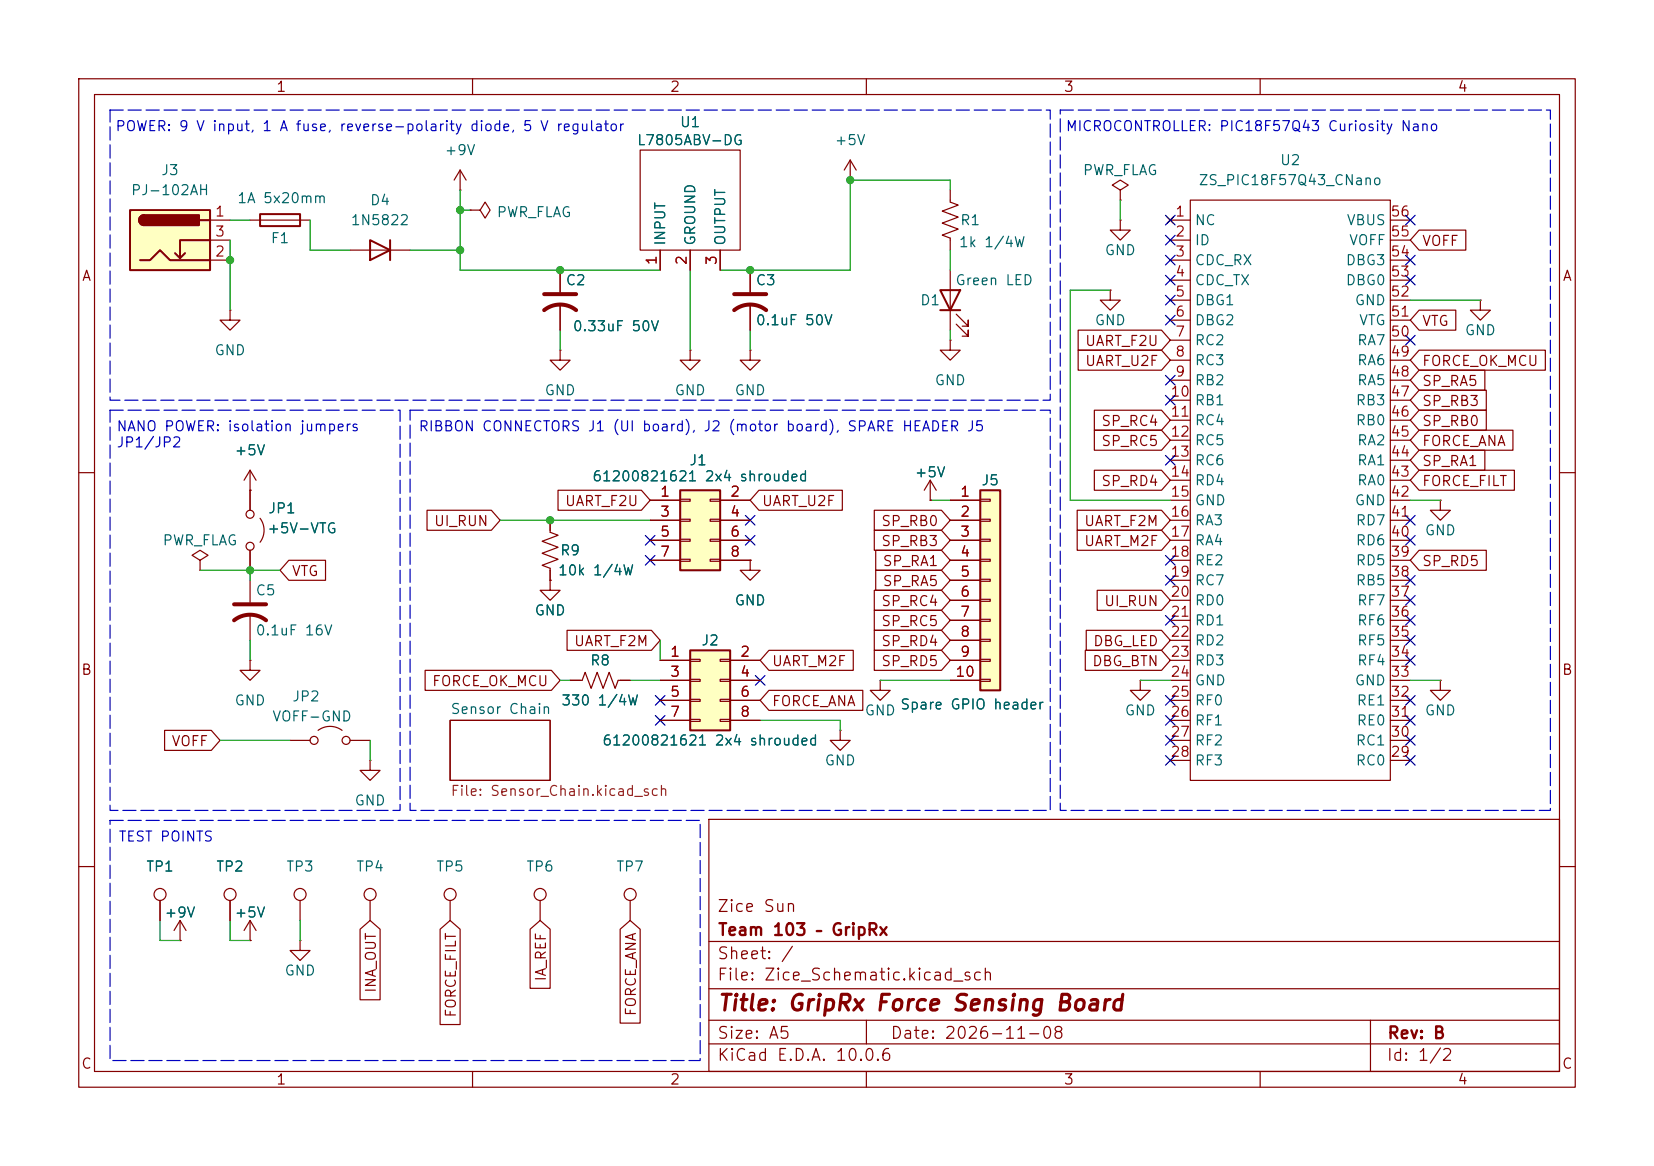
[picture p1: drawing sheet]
<svg xmlns="http://www.w3.org/2000/svg" width="210mm" height="148mm" viewBox="0 0 210 148" stroke-linecap="round" stroke-linejoin="round" font-family="sans-serif">
<g fill="none" stroke="#840000" stroke-width=".15">
<path d="M10 10h190v128h-190zM12 12h186v124h-186zM60 10v2M110 10v2M160 10v2M29.2 39.4v1.2h1.3l-1.3 1.3-1.3-1.3h1.3M29.2 39.4h.1M31.7 27.9h7.7M44.4 31.8h7.7M59.7 26.7h1.3l.6-1 .6 1-.6 1-.6-1M59.7 26.7h.1M95.2 34.3v2.8"/>
<path d="M95.2 38.6v3.3M142.2 27.9v1.3h1.3l-1.3 1.3-1.2-1.3h1.2M142.2 27.9h.1M142.2 24.1l1.1-.6-1.1-.6-1 .6 1 .6v1.3M142.2 25.4h.1M71.1 44.5v1.2h1.3l-1.3 1.3-1.3-1.3h1.3M71.1 44.5h.1M87.6 44.5v1.2h1.3l-1.3 1.3-1.2-1.3h1.2M87.6 44.5h.1M95.2 44.5v1.2h1.3l-1.3 1.3-1.2-1.3h1.2M95.2 44.5h.1M120.6 43.2v1.3h1.3l-1.3 1.2-1.2-1.2h1.2"/>
<path d="M120.6 43.2h.1M10 60h2M69.8 73.7v1.2h1.3l-1.3 1.3-1.2-1.3h1.2M69.8 73.7h.1M198 60h2M47 96.5v1.3h1.3l-1.3 1.3-1.3-1.3h1.3M47 96.5h.1M57.1 91.4h12.7v7.7h-12.7zM72.4 86.4h1.5l.4-1.1 .8 2.1 .7-2.1 .8 2.1 .7-2.1 .8 2.1 .4-1h1.5M111.8 86.4v1.2h1.2l-1.2 1.3-1.3-1.3h1.3M111.8 86.4h.1M10 110h2"/>
<path d="M90 104h108v32h-108zM90 119.5h108M198 110h2M60 136v2M90 132.5h108M90 129.5h108M90 125.5h108M110 136v2M110 129.5v3M160 136v2M174 129.5v6.5"/>
</g>
<path d="M93.2 39.4a3.3 3.3 0 0 1 4.1 0M93.2 37.3h4.1" fill="none" stroke="#840000" stroke-width=".51"/>
<path d="M33 27.2h5.1v1.5h-5.1zM47 30.5l2.5 1.3-2.5 1.2zM49.5 30.5v2.5" fill="none" stroke="#840000" stroke-width=".25"/>
<path d="M16.5 26.7h10.2v7.6h-10.2z" fill="#ffffc2"/>
<path d="M16.5 26.7h10.2v7.6h-10.2zM17.8 33h1.2l1.3-1.2 1.3 1.2h5.1M18.3 27.3a.64 .64 0 0 0-.6 .6 .64 .64 0 0 0 .6 .7M23.5 32.1l-.6 .7M25.4 27.9h1.3M26.7 30.5h-3.8v2.3l-.7-.7M119.4 36.8h2.5l-1.3 2.6zM119.4 39.4h2.5" fill="none" stroke="#840000" stroke-width=".25"/>
<g fill="#840000" stroke="#840000" stroke-width=".25">
<path d="M17.8 27.5l.5-.2v1.3a.63 .63 0 0 1-.6-.4 .63 .63 0 0 1 .1-.7z"/>
<path d="M18.3 27.3h7v1.3h-7z"/>
</g>
<g fill="none" stroke="#840000" stroke-width=".15">
<path d="M26.7 27.9h2.5M26.7 33h2.5M26.7 30.5h2.5M58.4 24.1h.1M58.4 21.6l-.7 1.3M58.4 21.6l.8 1.3M58.4 21.6v2.5M71.1 34.3v2.8M71.1 38.6v3.3M120.6 24.1v1.6l1.1 .3-2.1 .8 2.1 .8-2.1 .7 2.1 .8-2.1 .7 1 .4v1.6M120.6 34.3v7.6M121.4 39.9l1.5 1.5v-.8v.8h-.7"/>
<path d="M148.2 27.6l.8 .7M148.6 27.9h2.5M148.6 33h2.5M148.6 30.5h2.5M148.6 35.6h2.5M148.6 38.1h2.5M149 27.6l-.8 .7M151.1 25.4h25.4v73.7h-25.4zM176.5 27.9h2.6M176.5 33h2.6M176.5 30.5h2.6M176.5 35.6h2.6"/>
<path d="M176.5 38.1h2.6M188 38.1v1.3h1.2l-1.2 1.2-1.3-1.2h1.3M188 38.1h.1M31.7 59.7l-.7 1.3M31.7 59.7l.8 1.3M31.7 59.7v5.1M121.4 41.1l1.5 1.6v-.8v.8h-.7M148.6 40.6h2.5M148.6 43.2h2.5M148.6 45.7h2.5M148.6 48.3h2.5M148.6 50.8h2.5"/>
<path d="M148.6 53.3h2.5M148.6 55.9h2.5M148.6 58.4h2.5M176.5 40.6h2.6M176.5 43.2h2.6M176.5 45.7h2.6M176.5 48.3h2.6M176.5 50.8h2.6M176.5 53.3h2.6M176.5 55.9h2.6M176.5 58.4h2.6M25.4 71.1l1-.6-1-.6-1 .6 1 .6v1.3"/>
<path d="M25.4 72.4h.1M31.7 62.2h.1M31.7 69.9v2.5M33 65.8a2.54 2.54 0 0 1 0 3M95.2 71.1v1.3h1.3l-1.3 1.3-1.2-1.3h1.2M95.2 71.1h.1M118.1 63.5h.1M118.1 61l-.8 1.2M118.1 61l.8 1.2M118.1 61v2.5M148.6 61h2.5M148.6 63.5h2.5"/>
<path d="M148.6 66h2.5M148.6 68.6h2.5M148.6 71.1h2.5M148.6 73.7h2.5M148.6 76.2h2.5M148.6 78.7h2.5M176.5 61h2.6M176.5 63.5h2.6M176.5 66h2.6M176.5 68.6h2.6M176.5 71.1h2.6M176.5 73.7h2.6"/>
<path d="M176.5 76.2h2.6M176.5 78.7h2.6M106.7 92.7v1.3h1.2l-1.2 1.3-1.3-1.3h1.3M106.7 92.7h.1M144.8 86.4v1.2h1.2l-1.2 1.3-1.3-1.3h1.3M144.8 86.4h.1M148.6 81.3h2.5M148.6 83.8h2.5M148.6 86.4h2.5M148.6 88.9h2.5M148.6 91.4h2.5M148.6 94h2.5"/>
<path d="M148.6 96.5h2.5M176.5 81.3h2.6M176.5 83.8h2.6M176.5 86.4h2.6M176.5 88.9h2.6M176.5 91.4h2.6M176.5 94h2.6M176.5 96.5h2.6M68.6 114.3v2.5M80 114.3v2.5"/>
<circle cx="31.8" cy="69.3" r=".51"/>
<circle cx="31.8" cy="65.3" r=".51"/>
<circle cx="68.6" cy="113.5" r=".76"/>
<circle cx="80" cy="113.5" r=".76"/>
</g>
<path d="M69.1 39.4a3.3 3.3 0 0 1 4.1 0M69.1 37.3h4.1" fill="none" stroke="#840000" stroke-width=".51"/>
<path d="M86.4 62.2h5v10.2h-5z" fill="#ffffc2"/>
<path d="M86.4 62.2h5v10.2h-5z" fill="none" stroke="#840000" stroke-width=".25"/>
<g fill="none" stroke="#840000" stroke-width=".15">
<path d="M81.3 19.1h12.7v12.7h-12.7zM83.8 31.8v2.5M87.6 31.8v2.5M91.4 31.8v2.5M82.5 63.5h3.9M82.5 66h3.9M82.5 68.6h3.9M82.5 71.1h3.9M86.4 63.4h1.2v.2h-1.2zM86.4 65.9h1.2v.3h-1.2zM86.4 68.5h1.2v.2h-1.2zM86.4 71h1.2v.2h-1.2z"/>
<path d="M90.2 63.4h1.2v.2h-1.2zM90.2 65.9h1.2v.3h-1.2zM90.2 68.5h1.2v.2h-1.2zM90.2 71h1.2v.2h-1.2zM91.4 63.5h3.8M91.4 66h3.8M91.4 68.6h3.8M91.4 71.1h3.8"/>
</g>
<path d="M87.6 82.6h5.1v10.1h-5.1z" fill="#ffffc2"/>
<path d="M87.6 82.6h5.1v10.1h-5.1z" fill="none" stroke="#840000" stroke-width=".25"/>
<g fill="none" stroke="#840000" stroke-width=".15">
<path d="M107.9 22.9h.1M107.9 20.3l-.7 1.3M107.9 20.3l.8 1.3M107.9 20.3v2.6M141 36.8v1.3h1.2l-1.2 1.3-1.3-1.3h1.3M141 36.8h.1M31.7 73.7v2.8M31.7 78v3.3M69.8 66v1.6l1.1 .3-2.1 .8 2.1 .8-2.1 .7 2.1 .8-2.1 .8 1 .3v1.6M31.7 83.8v1.3h1.3l-1.3 1.3-1.2-1.3h1.2M31.7 83.8h.1M36.8 94h2.6"/>
<path d="M40.4 92.7a2.54 2.54 0 0 1 3 0M44.4 94h2.6M83.8 83.8h3.8M83.8 86.4h3.8M83.8 88.9h3.8M83.8 91.4h3.8M87.6 83.7h1.3v.2h-1.3zM87.6 86.2h1.3v.3h-1.3zM87.6 88.8h1.3v.2h-1.3zM87.6 91.3h1.3v.3h-1.3zM91.4 83.7h1.3v.2h-1.3zM91.4 86.2h1.3v.3h-1.3z"/>
<path d="M91.4 88.8h1.3v.2h-1.3zM91.4 91.3h1.3v.3h-1.3zM92.7 83.8h3.8M92.7 86.4h3.8M92.7 88.9h3.8M92.7 91.4h3.8M20.3 114.3v2.5M22.9 119.4h.1M22.9 116.8l-.8 1.3M22.9 116.8l.7 1.3M22.9 116.8v2.6M29.2 114.3v2.5"/>
<path d="M31.7 119.4h.1M31.7 116.8v2.6M31.7 116.8l-.7 1.3M31.7 116.8l.8 1.3M38.1 119.4v1.3h1.3l-1.3 1.2-1.3-1.2h1.3M38.1 119.4h.1M38.1 114.3v2.5M47 114.3v2.5M57.1 114.3v2.5"/>
<circle cx="39.9" cy="94" r=".51"/>
<circle cx="43.9" cy="94" r=".51"/>
<circle cx="20.3" cy="113.5" r=".76"/>
<circle cx="29.2" cy="113.5" r=".76"/>
<circle cx="38.1" cy="113.5" r=".76"/>
<circle cx="47" cy="113.5" r=".76"/>
<circle cx="57.1" cy="113.5" r=".76"/>
</g>
<path d="M29.7 78.7a3.3 3.3 0 0 1 4.1 0M29.7 76.7h4.1" fill="none" stroke="#840000" stroke-width=".51"/>
<path d="M124.5 62.2h2.5v25.4h-2.5z" fill="#ffffc2"/>
<path d="M124.5 62.2h2.5v25.4h-2.5z" fill="none" stroke="#840000" stroke-width=".25"/>
<g fill="none" stroke="#840000" stroke-width=".15">
<path d="M71.1 34.3v2.8M71.1 38.6v3.3M83.8 31.8v2.5M87.6 31.8v2.5M91.4 31.8v2.5M95.2 34.3v2.8M95.2 38.6v3.3M180.2 39.4h4.6v2.5h-4.6l-1.1-1.3zM180.2 29.2h5.9v2.6h-5.9l-1.1-1.3zM136.9 41.9h10.6l1.1 1.3-1.1 1.3h-10.6zM136.9 44.4h10.6l1.1 1.3-1.1 1.3h-10.6zM138.9 54.6h8.6l1.1 1.3-1.1 1.3h-8.6z"/>
<path d="M138.9 59.7h8.6l1.1 1.3-1.1 1.2h-8.6zM138.9 52.1h8.6l1.1 1.2-1.1 1.3h-8.6zM180.2 49.5h8.5v2.6h-8.5l-1.1-1.3zM180.2 54.6h11.9v2.6h-11.9l-1.1-1.3zM180.2 57.1h8.3v2.6h-8.3l-1.1-1.3zM180.2 52.1h8.5v2.5h-8.5l-1.1-1.3zM180.2 47h8.3v2.5h-8.3l-1.1-1.2zM180.2 59.7h12.1v2.5h-12.1l-1.1-1.2zM180.2 44.4h16v2.6h-16l-1.1-1.3zM31.7 62.2h.1M31.7 62.2v2.6M31.7 69.9v2.5"/>
<path d="M36.7 71.1h4.6v2.6h-4.6l-1.1-1.3zM54.2 64.8h8.2l1.1 1.2-1.1 1.3h-8.2zM69.8 73.7h.1M69.8 66v1.3M69.8 72.4v1.3M70.9 62.2h10.5l1.1 1.3-1.1 1.3h-10.5zM82.5 63.5h3.9M82.5 66h3.9M82.5 68.6h3.9M82.5 71.1h3.9M91.4 63.5h3.8M91.4 66h3.8"/>
<path d="M91.4 68.6h3.8M91.4 71.1h3.8M95.2 71.1h.1M96.4 62.2h10.5v2.6h-10.5l-1.2-1.3zM111 67.3h8.5l1.1 1.3-1.1 1.3h-8.5zM111 77.5h8.5l1.1 1.2-1.1 1.3h-8.5zM111 74.9h8.5l1.1 1.3-1.1 1.3h-8.5zM111 64.8h8.5l1.1 1.2-1.1 1.3h-8.5zM111.2 69.8h8.3l1.1 1.3-1.1 1.3h-8.3zM111.2 72.4h8.3l1.1 1.3-1.1 1.2h-8.3zM118.1 63.5h.1M120.6 63.5h3.9"/>
<path d="M120.6 66h3.9M120.6 68.6h3.9M120.6 71.1h3.9M120.6 73.7h3.9M120.6 76.2h3.9M120.6 78.7h3.9M124.5 63.4h1.2v.2h-1.2zM124.5 65.9h1.2v.3h-1.2zM124.5 68.5h1.2v.2h-1.2zM124.5 71h1.2v.2h-1.2zM124.5 73.5h1.2v.3h-1.2zM124.5 76.1h1.2v.2h-1.2z"/>
<path d="M124.5 78.6h1.2v.3h-1.2zM136.8 64.8h10.7l1.1 1.2-1.1 1.3h-10.7zM136.8 67.3h10.7l1.1 1.3-1.1 1.3h-10.7zM139.3 74.9h8.2l1.1 1.3-1.1 1.3h-8.2zM180.2 69.8h8.5v2.6h-8.5l-1.1-1.3zM182.9 63.5v1.3h1.2l-1.2 1.2-1.3-1.2h1.3M182.9 63.5h.1M20.9 92.7h5.9l1.1 1.3-1.1 1.3h-5.9zM54 85.1h16l1.1 1.3-1.1 1.2h-16zM72 80h10.7l1.1 1.3-1.1 1.3h-10.7zM72.4 86.4h1.3M78.7 86.4h1.3"/>
<path d="M83.8 83.8h3.8M83.8 86.4h3.8M83.8 88.9h3.8M83.8 91.4h3.8M92.7 83.8h3.8M92.7 86.4h3.8M92.7 88.9h3.8M92.7 91.4h3.8M97.6 87.6h11.9v2.6h-11.9l-1.1-1.3zM97.6 82.5h10.7v2.6h-10.7l-1.1-1.3zM111 82.5h8.5l1.1 1.3-1.1 1.3h-8.5zM111 80h8.5l1.1 1.3-1.1 1.3h-8.5z"/>
<path d="M120.6 81.3h3.9M120.6 83.8h3.9M120.6 86.4h3.9M124.5 81.2h1.2v.2h-1.2zM124.5 83.7h1.2v.2h-1.2zM124.5 86.2h1.2v.3h-1.2zM137.8 82.5h9.7l1.1 1.3-1.1 1.3h-9.7zM137.9 80h9.6l1.1 1.3-1.1 1.3h-9.6zM182.9 86.4v1.2h1.2l-1.2 1.3-1.3-1.3h1.3M182.9 86.4h.1M20.3 114.3v2.5M22.9 119.4h.1"/>
<path d="M29.2 114.3v2.5M31.7 119.4h.1M45.7 118l1.3-1.2 1.3 1.2v8.9h-2.6zM55.9 118l1.2-1.2 1.3 1.2v12.1h-2.5zM67.3 118l1.3-1.2 1.3 1.2v7.5h-2.6zM78.7 118l1.3-1.2 1.3 1.2v11.9h-2.6z"/>
</g>
<g fill="none" stroke="#009600" stroke-width=".15">
<path d="M29.2 30.5v8.9M29.2 27.9h2.5M39.4 27.9v3.9h5M52.1 31.8h6.3M58.4 24.1v10.2h25.4M58.4 26.7h1.3M87.6 34.3v10.2M120.6 24.1v-1.2h-12.7v11.4h-16.5M120.6 31.8v2.5M141 36.8h-5.1v26.7h12.7M142.2 25.4v2.5M179.1 38.1h8.9"/>
<path d="M71.1 41.9v2.6M95.2 41.9v2.6M120.6 41.9v1.3M25.4 72.4h10.2M31.7 72.4v1.3M63.5 66h19M118.1 63.5h2.5M179.1 63.5h3.8M27.9 94h8.9M31.7 81.3v2.5M47 94v2.5M71.1 86.4h1.3"/>
<path d="M80 86.4h3.8M83.8 81.3v2.5M96.5 91.4h10.2v1.3M111.8 86.4h8.8M144.8 86.4h3.8M179.1 86.4h3.8M20.3 116.8v2.6h2.6M29.2 116.8v2.6h2.5M38.1 116.8v2.6"/>
</g>
<g fill="none" stroke="#000084" stroke-width=".15">
<path d="M148 37.5l1.2 1.2M148 35l1.2 1.2M148 29.9l1.2 1.2M148 32.4l1.2 1.2M148 27.3l1.2 1.2M149.2 37.5l-1.2 1.2M149.2 35l-1.2 1.2M149.2 29.9l-1.2 1.2M149.2 32.4l-1.2 1.2M149.2 27.3l-1.2 1.2M178.5 35l1.2 1.2M178.5 27.3l1.2 1.2"/>
<path d="M178.5 32.4l1.2 1.2M179.7 35l-1.2 1.2M179.7 27.3l-1.2 1.2M179.7 32.4l-1.2 1.2M148 50.2l1.2 1.2M148 40l1.2 1.2M148 57.8l1.2 1.2M148 47.7l1.2 1.2M149.2 50.2l-1.2 1.2M149.2 40l-1.2 1.2M149.2 57.8l-1.2 1.2M149.2 47.7l-1.2 1.2"/>
<path d="M178.5 42.6l1.2 1.2M179.7 42.6l-1.2 1.2M81.9 68l1.3 1.2M81.9 70.5l1.3 1.2M83.2 68l-1.3 1.2M83.2 70.5l-1.3 1.2M94.6 68l1.3 1.2M94.6 65.4l1.3 1.2M95.9 68l-1.3 1.2M95.9 65.4l-1.3 1.2M148 70.5l1.2 1.2M148 78.1l1.2 1.2"/>
<path d="M148 73.1l1.2 1.2M149.2 70.5l-1.2 1.2M149.2 78.1l-1.2 1.2M149.2 73.1l-1.2 1.2M178.5 73.1l1.2 1.2M178.5 65.4l1.2 1.2M178.5 68l1.2 1.2M178.5 78.1l1.2 1.2M178.5 75.6l1.2 1.2M179.7 73.1l-1.2 1.2M179.7 65.4l-1.2 1.2M179.7 68l-1.2 1.2"/>
<path d="M179.7 78.1l-1.2 1.2M179.7 75.6l-1.2 1.2M83.2 90.8l1.2 1.2M83.2 88.3l1.2 1.2M84.4 90.8l-1.2 1.2M84.4 88.3l-1.2 1.2M95.9 85.8l1.2 1.2M97.1 85.8l-1.2 1.2M148 95.9l1.2 1.2M148 88.3l1.2 1.2M148 93.4l1.2 1.2M148 90.8l1.2 1.2"/>
<path d="M149.2 95.9l-1.2 1.2M149.2 88.3l-1.2 1.2M149.2 93.4l-1.2 1.2M149.2 90.8l-1.2 1.2M178.5 80.7l1.2 1.2M178.5 95.9l1.2 1.2M178.5 88.3l1.2 1.2M178.5 93.4l1.2 1.2M178.5 83.2l1.2 1.2M178.5 90.8l1.2 1.2M179.7 80.7l-1.2 1.2M179.7 95.9l-1.2 1.2"/>
<path d="M179.7 88.3l-1.2 1.2M179.7 93.4l-1.2 1.2M179.7 83.2l-1.2 1.2M179.7 90.8l-1.2 1.2"/>
</g>
<path d="M14 14h119.3v36.8h-119.3zM134.6 14h62.2v88.9h-62.2zM14 52.1h36.8v50.8h-36.8zM52.1 52.1h81.2v50.8h-81.2zM14 104.1h74.9v30.5h-74.9z" fill="none" stroke="#0000c2" stroke-width=".15" stroke-dasharray="1.7 .6"/>
<g fill="#009600" stroke="#009600" stroke-width=".13">
<circle cx="29.2" cy="33" r=".46"/>
<circle cx="58.4" cy="31.8" r=".46"/>
<circle cx="31.7" cy="72.4" r=".46"/>
<circle cx="69.8" cy="66" r=".46"/>
<circle cx="107.9" cy="22.9" r=".46"/>
<circle cx="71.1" cy="34.3" r=".46"/>
<circle cx="58.4" cy="26.7" r=".46"/>
<circle cx="95.2" cy="34.3" r=".46"/>
</g>
<text font-size="2" fill="#840000" x="91" y="128.8">Title: GripRx Force Sensing Board</text>
<g font-size="1.5" fill="#840000">
<text x="91" y="116.1">Zice Sun</text>
<text x="91.1" y="119.1">Team 103 – GripRx</text>
<text x="91" y="124.8">File: Zice_Schematic.kicad_sch</text>
<text x="91" y="122.1">Sheet: /</text>
<text x="91" y="135">KiCad E.D.A. 10.0.6</text>
<text x="91" y="132.2">Size: A5</text>
<text x="113" y="132.2">Date: 2026-11-08</text>
<text x="176" y="135">Id: 1/2</text>
<text x="176.1" y="132.2">Rev: B</text>
</g>
<g font-size="1.3" fill="#840000">
<text x="35" y="12">1</text>
<text x="85" y="12">2</text>
<text x="135" y="12">3</text>
<text x="185" y="12">4</text>
<text x="10.3" y="36">A</text>
<text x="180.5" y="31.5">VOFF</text>
<text x="198.3" y="36">A</text>
<text x="180.5" y="41.7">VTG</text>
<text x="137.7" y="44.2">UART_F2U</text>
<text x="137.7" y="46.8">UART_U2F</text>
<text x="180.5" y="46.8">FORCE_OK_MCU</text>
<text x="180.5" y="51.9">SP_RB3</text>
<text x="180.5" y="49.3">SP_RA5</text>
<text x="139.7" y="56.9">SP_RC5</text>
<text x="139.7" y="54.4">SP_RC4</text>
<text x="180.5" y="56.9">FORCE_ANA</text>
<text x="180.5" y="59.5">SP_RA1</text>
<text x="180.5" y="54.4">SP_RB0</text>
<text x="71.6" y="64.6">UART_F2U</text>
<text x="96.7" y="64.6">UART_U2F</text>
<text x="139.7" y="62">SP_RD4</text>
<text x="180.5" y="62">FORCE_FILT</text>
<text x="55" y="67.1">UI_RUN</text>
<text x="111.8" y="69.6">SP_RB3</text>
<text x="111.8" y="67.1">SP_RB0</text>
<text x="137.6" y="67.1">UART_F2M</text>
<text x="137.6" y="69.6">UART_M2F</text>
<text x="37" y="73.4">VTG</text>
<text x="111.8" y="77.3">SP_RC4</text>
<text x="112" y="72.2">SP_RA1</text>
<text x="112" y="74.7">SP_RA5</text>
<text x="140.1" y="77.3">UI_RUN</text>
<text x="180.5" y="72.2">SP_RD5</text>
<text x="72.8" y="82.3">UART_F2M</text>
<text x="111.8" y="79.8">SP_RC5</text>
<text x="111.8" y="82.3">SP_RD4</text>
<text x="138.7" y="82.3">DBG_LED</text>
<text x="10.2" y="86">B</text>
<text x="54.8" y="87.4">FORCE_OK_MCU</text>
<text x="97.9" y="90">FORCE_ANA</text>
<text x="97.9" y="84.9">UART_M2F</text>
<text x="111.8" y="84.9">SP_RD5</text>
<text x="138.6" y="84.9">DBG_BTN</text>
<text x="198.2" y="86">B</text>
<text x="21.7" y="95">VOFF</text>
<text x="69.6" y="124.7" transform="rotate(-90 69.6 124.7)">IA_REF</text>
<text x="48" y="126.1" transform="rotate(-90 48 126.1)">INA_OUT</text>
<text x="58.2" y="129.3" transform="rotate(-90 58.2 129.3)">FORCE_FILT</text>
<text x="81.1" y="129.1" transform="rotate(-90 81.1 129.1)">FORCE_ANA</text>
<text x="10.2" y="136">C</text>
<text x="35" y="138">1</text>
<text x="85" y="138">2</text>
<text x="135" y="138">3</text>
<text x="185" y="138">4</text>
<text x="198.2" y="136">C</text>
</g>
<g font-size="1.3" fill="#0000c2">
<text x="14.6" y="17">POWER: 9 V input, 1 A fuse, reverse-polarity diode, 5 V regulator</text>
<text x="135.2" y="17">MICROCONTROLLER: PIC18F57Q43 Curiosity Nano</text>
<text x="14.7" y="55.1">NANO POWER: isolation jumpers</text>
<text x="14.7" y="57.1">JP1/JP2</text>
<text x="53.1" y="55.1">RIBBON CONNECTORS J1 (UI board), J2 (motor board), SPARE HEADER J5</text>
<text x="15" y="107.1">TEST POINTS</text>
</g>
<g font-size="1.3" fill="#006464">
<text x="86.2" y="16.5">U1</text>
<text x="20.4" y="22.6">J3</text>
<text x="56.4" y="20">+9V</text>
<text x="80.8" y="18.7">L7805ABV-DG</text>
<text x="105.9" y="18.7">+5V</text>
<text x="137.4" y="22.6">PWR_FLAG</text>
<text x="152.1" y="23.8">ZS_PIC18F57Q43_CNano</text>
<text x="162.4" y="21.3">U2</text>
<text x="16.5" y="25.1">PJ-102AH</text>
<text x="30" y="26.1">1A 5x20mm</text>
<text x="44.4" y="28.9">1N5822</text>
<text x="46.9" y="26.4">D4</text>
<text x="63" y="27.9">PWR_FLAG</text>
<text x="121.8" y="28.9">R1</text>
<text x="151.6" y="28.9">NC</text>
<text x="170.9" y="28.9">VBUS</text>
<text x="34.3" y="31.2">F1</text>
<text x="84.8" y="31.3" transform="rotate(-90 84.8 31.3)">INPUT</text>
<text x="88.6" y="31.3" transform="rotate(-90 88.6 31.3)">GROUND</text>
<text x="92.4" y="31.3" transform="rotate(-90 92.4 31.3)">OUTPUT</text>
<text x="121.7" y="31.7">1k 1/4W</text>
<text x="140.2" y="32.7">GND</text>
<text x="151.6" y="31.4">ID</text>
<text x="151.6" y="34">CDC_RX</text>
<text x="170.8" y="34">DBG3</text>
<text x="171.2" y="31.4">VOFF</text>
<text x="71.7" y="36.5">C2</text>
<text x="95.9" y="36.5">C3</text>
<text x="95.9" y="41.6">0.1uF 50V</text>
<text x="116.7" y="39.1">D1</text>
<text x="121.2" y="36.5">Green LED</text>
<text x="138.9" y="41.6">GND</text>
<text x="151.6" y="36.5">CDC_TX</text>
<text x="151.6" y="39.1">DBG1</text>
<text x="151.6" y="41.6">DBG2</text>
<text x="170.8" y="36.5">DBG0</text>
<text x="171.9" y="39.1">GND</text>
<text x="172.5" y="41.6">VTG</text>
<text x="27.1" y="45.4">GND</text>
<text x="72.6" y="42.4">0.33uF 50V</text>
<text x="151.6" y="44.1">RC2</text>
<text x="151.6" y="46.7">RC3</text>
<text x="172.2" y="46.7">RA6</text>
<text x="172.2" y="44.1">RA7</text>
<text x="185.9" y="42.9">GND</text>
<text x="69.1" y="50.5">GND</text>
<text x="85.6" y="50.5">GND</text>
<text x="93.2" y="50.5">GND</text>
<text x="118.6" y="49.2">GND</text>
<text x="151.6" y="49.2">RB2</text>
<text x="151.6" y="51.8">RB1</text>
<text x="172" y="51.8">RB3</text>
<text x="172.2" y="49.2">RA5</text>
<text x="29.7" y="58.1">+5V</text>
<text x="87.4" y="59.4">J1</text>
<text x="151.6" y="54.3">RC4</text>
<text x="151.6" y="56.8">RC5</text>
<text x="151.6" y="59.4">RC6</text>
<text x="172" y="54.3">RB0</text>
<text x="172.2" y="59.4">RA1</text>
<text x="172.2" y="56.8">RA2</text>
<text x="34" y="65.5">JP1</text>
<text x="75.1" y="61.4">61200821621 2x4 shrouded</text>
<text x="116" y="60.9">+5V</text>
<text x="124.5" y="61.9">J5</text>
<text x="151.6" y="61.9">RD4</text>
<text x="151.6" y="64.5">GND</text>
<text x="171.9" y="64.5">GND</text>
<text x="172.2" y="61.9">RA0</text>
<text x="20.6" y="69.5">PWR_FLAG</text>
<text x="33.8" y="68">+5V-VTG</text>
<text x="71" y="70.8">R9</text>
<text x="151.6" y="67">RA3</text>
<text x="151.6" y="69.5">RA4</text>
<text x="172" y="69.5">RD6</text>
<text x="172" y="67">RD7</text>
<text x="180.8" y="68.3">GND</text>
<text x="32.4" y="75.9">C5</text>
<text x="70.8" y="73.4">10k 1/4W</text>
<text x="93.2" y="77.2">GND</text>
<text x="151.6" y="72.1">RE2</text>
<text x="151.6" y="74.6">RC7</text>
<text x="151.6" y="77.2">RD0</text>
<text x="172" y="74.6">RB5</text>
<text x="172" y="72.1">RD5</text>
<text x="172.2" y="77.2">RF7</text>
<text x="32.4" y="81">0.1uF 16V</text>
<text x="67.8" y="78.4">GND</text>
<text x="89" y="82.2">J2</text>
<text x="151.6" y="79.7">RD1</text>
<text x="151.6" y="82.2">RD2</text>
<text x="172.2" y="82.2">RF5</text>
<text x="172.2" y="79.7">RF6</text>
<text x="29.7" y="89.9">GND</text>
<text x="37" y="89.4">JP2</text>
<text x="71.2" y="89.9">330 1/4W</text>
<text x="74.8" y="84.8">R8</text>
<text x="151.6" y="84.8">RD3</text>
<text x="151.6" y="87.3">GND</text>
<text x="151.6" y="89.9">RF0</text>
<text x="171.9" y="87.3">GND</text>
<text x="172.2" y="89.9">RE1</text>
<text x="172.2" y="84.8">RF4</text>
<text x="34.5" y="91.9">VOFF-GND</text>
<text x="57.1" y="90.9">Sensor Chain</text>
<text x="76.4" y="94.9">61200821621 2x4 shrouded</text>
<text x="109.7" y="91.1">GND</text>
<text x="114.2" y="90.4">Spare GPIO header</text>
<text x="142.7" y="91.1">GND</text>
<text x="151.6" y="92.4">RF1</text>
<text x="151.6" y="94.9">RF2</text>
<text x="172" y="94.9">RC1</text>
<text x="172.2" y="92.4">RE0</text>
<text x="180.8" y="91.1">GND</text>
<text x="104.6" y="97.5">GND</text>
<text x="151.6" y="97.5">RF3</text>
<text x="172" y="97.5">RC0</text>
<text x="44.9" y="102.6">GND</text>
<text x="18.5" y="110.9">TP1</text>
<text x="27.4" y="110.9">TP2</text>
<text x="36.2" y="110.9">TP3</text>
<text x="45.1" y="110.9">TP4</text>
<text x="55.3" y="110.9">TP5</text>
<text x="66.7" y="110.9">TP6</text>
<text x="78.2" y="110.9">TP7</text>
<text x="20.8" y="116.8">+9V</text>
<text x="29.7" y="116.8">+5V</text>
<text x="36" y="124.2">GND</text>
</g>
<g font-size="1.3" fill="#a90000">
<text x="27.2" y="27.8">1</text>
<text x="149.1" y="27.8">1</text>
<text x="176.5" y="27.8">56</text>
<text x="27.2" y="32.9">2</text>
<text x="27.2" y="30.3">3</text>
<text x="83.7" y="33.8" transform="rotate(-90 83.7 33.8)">1</text>
<text x="87.5" y="33.8" transform="rotate(-90 87.5 33.8)">2</text>
<text x="91.3" y="33.8" transform="rotate(-90 91.3 33.8)">3</text>
<text x="149.1" y="30.3">2</text>
<text x="149.1" y="32.9">3</text>
<text x="149.1" y="35.4">4</text>
<text x="176.5" y="35.4">53</text>
<text x="176.5" y="32.9">54</text>
<text x="176.5" y="30.3">55</text>
<text x="149.1" y="38">5</text>
<text x="149.1" y="40.5">6</text>
<text x="176.5" y="40.5">51</text>
<text x="176.5" y="38">52</text>
<text x="149.1" y="43">7</text>
<text x="149.1" y="45.6">8</text>
<text x="176.5" y="45.6">49</text>
<text x="176.5" y="43">50</text>
<text x="148.5" y="50.7">10</text>
<text x="148.5" y="53.2">11</text>
<text x="149.1" y="48.1">9</text>
<text x="176.5" y="53.2">46</text>
<text x="176.5" y="50.7">47</text>
<text x="176.5" y="48.1">48</text>
<text x="148.5" y="55.7">12</text>
<text x="148.5" y="58.3">13</text>
<text x="176.5" y="58.3">44</text>
<text x="176.5" y="55.7">45</text>
<text x="83.7" y="63.4">1</text>
<text x="83.7" y="65.9">3</text>
<text x="92.6" y="63.4">2</text>
<text x="92.6" y="65.9">4</text>
<text x="121.8" y="63.4">1</text>
<text x="121.8" y="65.9">2</text>
<text x="148.5" y="60.8">14</text>
<text x="148.5" y="63.4">15</text>
<text x="148.5" y="65.9">16</text>
<text x="176.5" y="65.9">41</text>
<text x="176.5" y="63.4">42</text>
<text x="176.5" y="60.8">43</text>
<text x="83.7" y="68.4">5</text>
<text x="83.7" y="71">7</text>
<text x="92.6" y="68.4">6</text>
<text x="92.6" y="71">8</text>
<text x="121.8" y="68.4">3</text>
<text x="121.8" y="71">4</text>
<text x="148.5" y="68.4">17</text>
<text x="148.5" y="71">18</text>
<text x="176.5" y="71">39</text>
<text x="176.5" y="68.4">40</text>
<text x="121.8" y="73.5">5</text>
<text x="121.8" y="76.1">6</text>
<text x="148.5" y="73.5">19</text>
<text x="148.5" y="76.1">20</text>
<text x="176.5" y="76.1">37</text>
<text x="176.5" y="73.5">38</text>
<text x="85" y="83.7">1</text>
<text x="93.9" y="83.7">2</text>
<text x="121.8" y="78.6">7</text>
<text x="121.8" y="81.1">8</text>
<text x="121.8" y="83.7">9</text>
<text x="148.5" y="78.6">21</text>
<text x="148.5" y="81.1">22</text>
<text x="148.5" y="83.7">23</text>
<text x="176.5" y="83.7">34</text>
<text x="176.5" y="81.1">35</text>
<text x="176.5" y="78.6">36</text>
<text x="85" y="86.2">3</text>
<text x="85" y="88.8">5</text>
<text x="93.9" y="86.2">4</text>
<text x="93.9" y="88.8">6</text>
<text x="121.2" y="86.2">10</text>
<text x="148.5" y="86.2">24</text>
<text x="148.5" y="88.8">25</text>
<text x="176.5" y="88.8">32</text>
<text x="176.5" y="86.2">33</text>
<text x="85" y="91.3">7</text>
<text x="93.9" y="91.3">8</text>
<text x="148.5" y="91.3">26</text>
<text x="148.5" y="93.8">27</text>
<text x="176.5" y="93.8">30</text>
<text x="176.5" y="91.3">31</text>
<text x="148.5" y="96.4">28</text>
<text x="176.5" y="96.4">29</text>
</g>
<text font-size="1.3" fill="#725600" x="57.1" y="101.4">File: Sensor_Chain.kicad_sch</text>
</svg>
